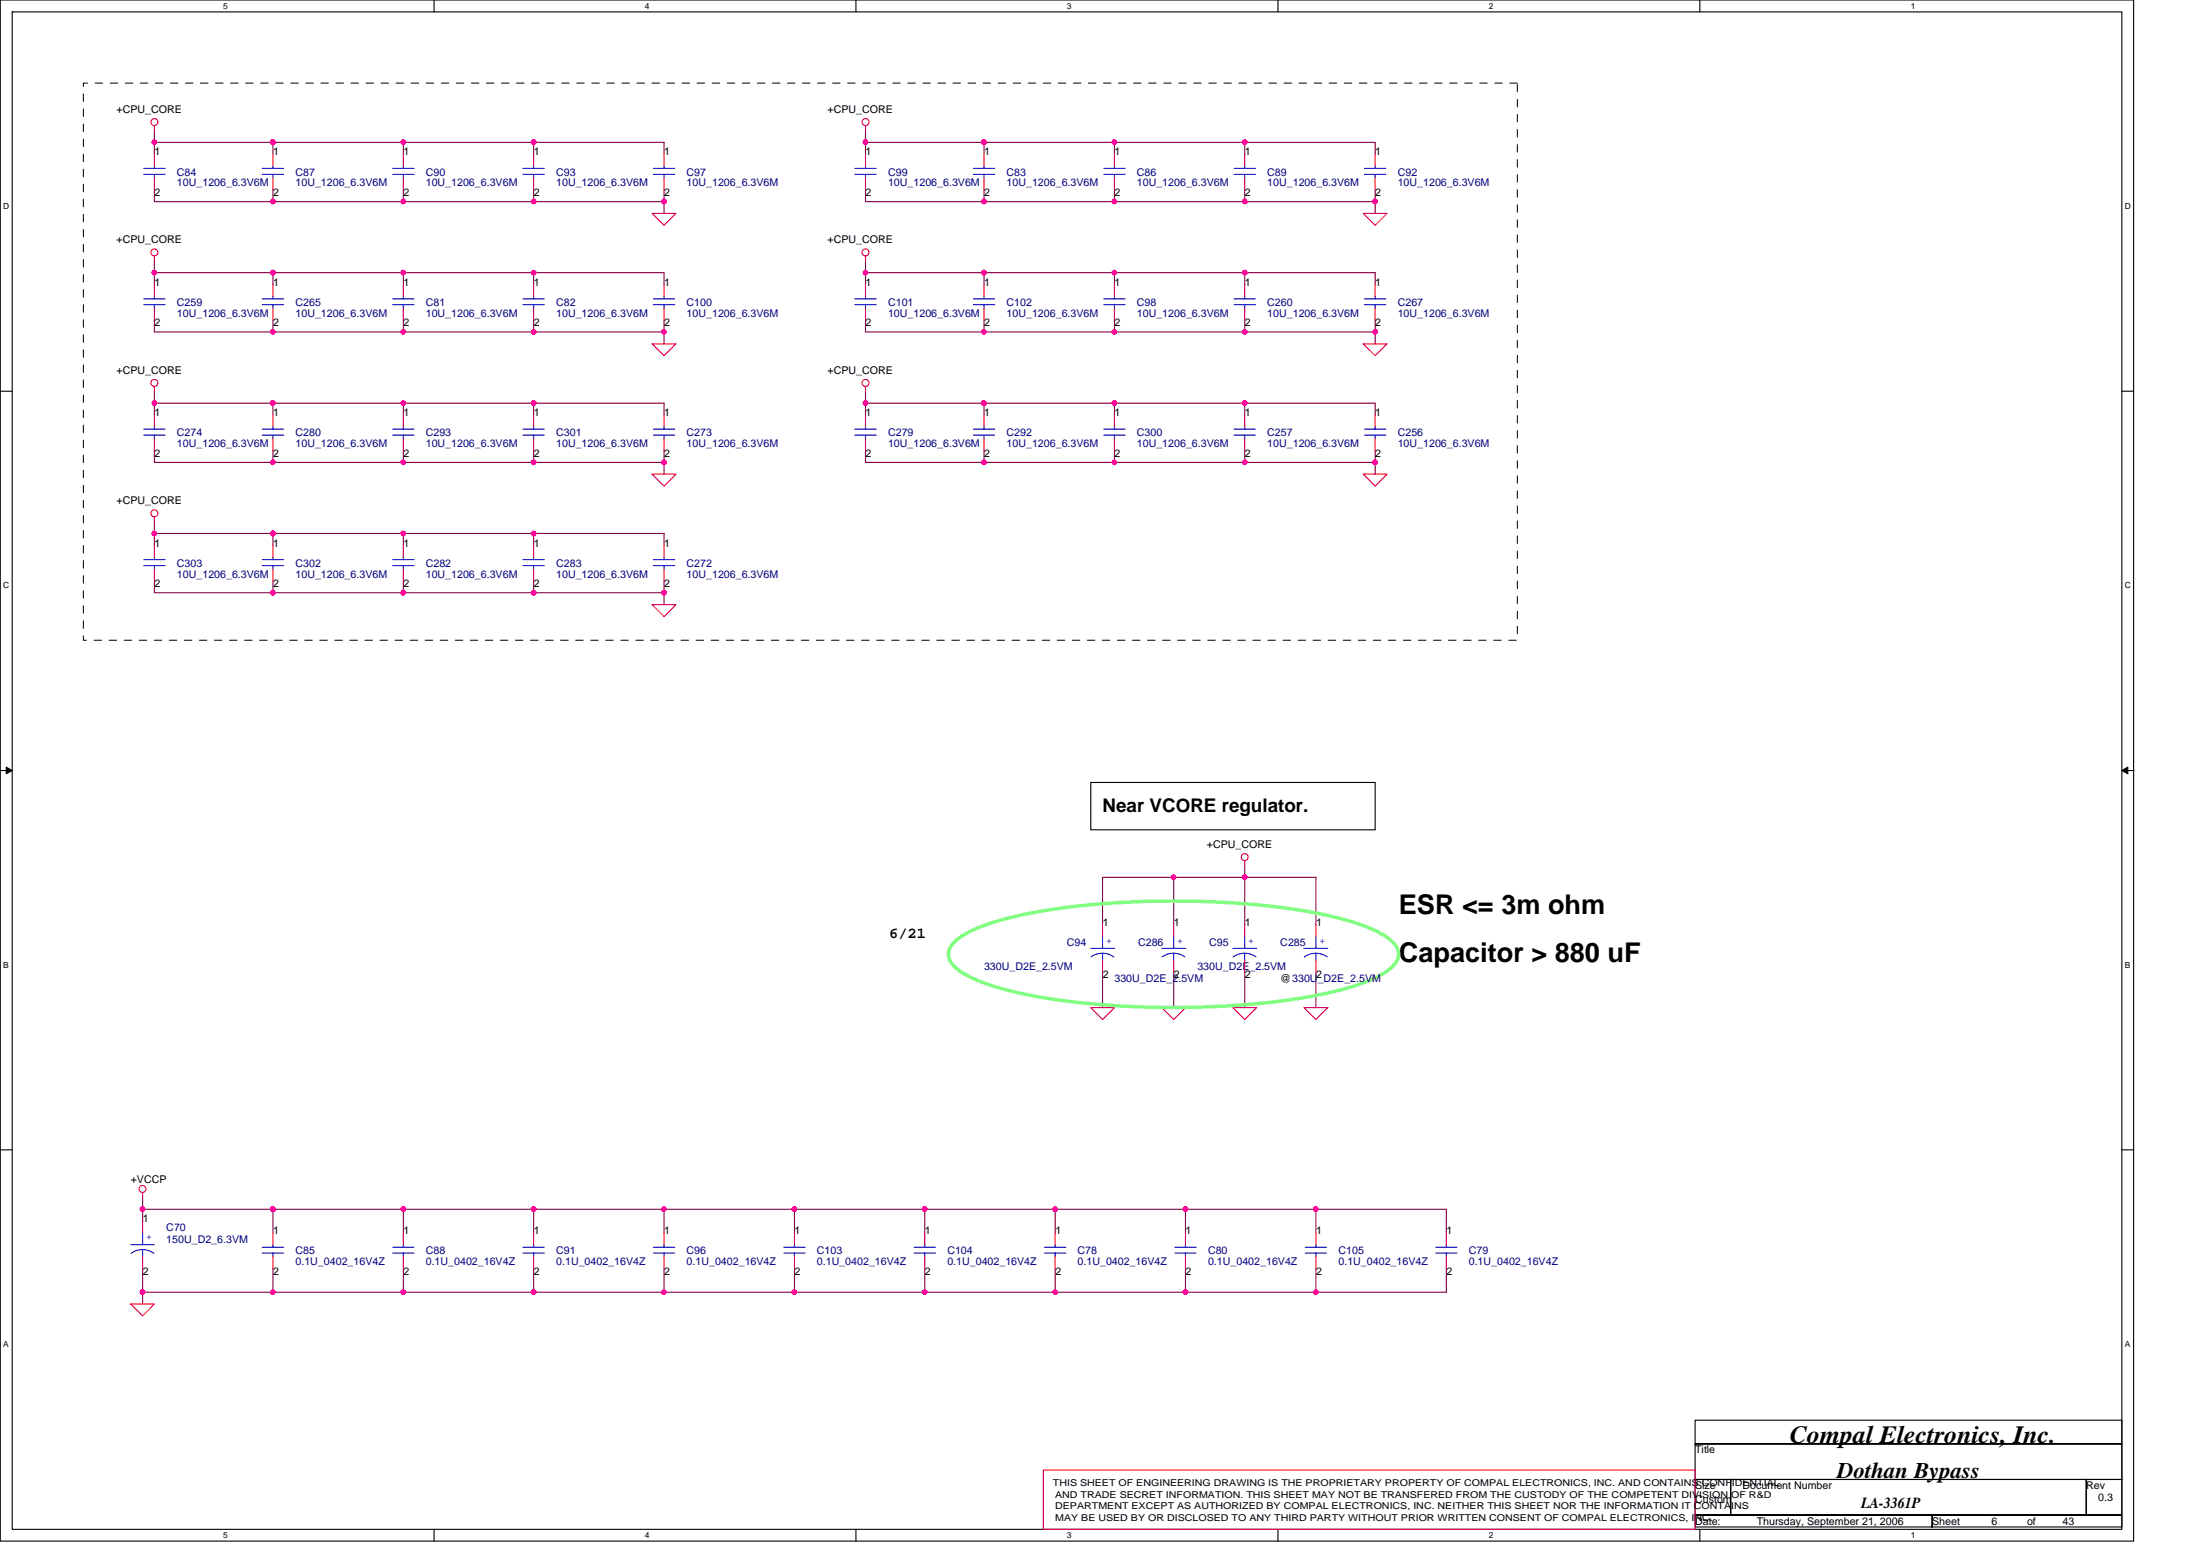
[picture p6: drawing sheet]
<svg xmlns="http://www.w3.org/2000/svg" width="297mm" height="210mm" viewBox="0 0 297 210" stroke-linecap="round" stroke-linejoin="round" font-family="sans-serif">
<path d="M0 0h288.1v208h-288.1zM1.6 1.6h284.9v204.8h-284.9z" fill="none" stroke="#000" stroke-width=".15"/>
<g fill="#fff">
<path d="M30.1 .2h.6v1.2h-.6z"/>
<path d="M30.1 206.6h.6v1.3h-.6z"/>
</g>
<path d="M58.6 0v1.6M58.6 206.4v1.6" fill="none" stroke="#000" stroke-width=".15"/>
<g fill="#fff">
<path d="M87.1 .2h.6v1.2h-.6z"/>
<path d="M87.1 206.6h.6v1.3h-.6z"/>
</g>
<path d="M115.6 0v1.6M115.6 206.4v1.6" fill="none" stroke="#000" stroke-width=".15"/>
<g fill="#fff">
<path d="M144 .2h.6v1.2h-.6z"/>
<path d="M144 206.6h.6v1.3h-.6z"/>
</g>
<path d="M172.5 0v1.6M172.5 206.4v1.6" fill="none" stroke="#000" stroke-width=".15"/>
<g fill="#fff">
<path d="M201 .2h.6v1.2h-.6z"/>
<path d="M201 206.6h.6v1.3h-.6z"/>
</g>
<path d="M229.5 0v1.6M229.5 206.4v1.6" fill="none" stroke="#000" stroke-width=".15"/>
<g fill="#fff">
<path d="M258 .2h.6v1.2h-.6z"/>
<path d="M258 206.6h.6v1.3h-.6z"/>
<path d="M.4 27.2h.8v1.3h-.8z"/>
<path d="M286.9 27.2h.8v1.3h-.8z"/>
<path d="M.4 78.4h.8v1.3h-.8z"/>
<path d="M286.9 78.4h.8v1.3h-.8z"/>
</g>
<path d="M0 52.8h1.6M286.5 52.8h1.6" fill="none" stroke="#000" stroke-width=".15"/>
<g fill="#fff">
<path d="M.4 129.6h.8v1.3h-.8z"/>
<path d="M286.9 129.6h.7v1.3h-.7z"/>
</g>
<path d="M0 104h1.6M286.5 104h1.6" fill="none" stroke="#000" stroke-width=".15"/>
<path d="M.8 103.5l.8 .5-.8 .5zM286.5 104l.8-.5v1z" fill="#000" stroke="#000" stroke-width=".14"/>
<g fill="#fff">
<path d="M.4 180.8h.8v1.3h-.8z"/>
<path d="M286.9 180.8h.7v1.3h-.7z"/>
</g>
<path d="M147.3 105.6h38.4v6.4h-38.4zM0 155.2h1.6M286.5 155.2h1.6M228.9 191.7h57.6v3.2h-57.6zM228.9 194.9h57.6v4.8h-57.6zM228.9 199.7h4.8v4.8h-4.8zM233.7 199.7h48v4.8h-48zM281.7 199.7h4.8v4.8h-4.8zM228.9 204.5h32v1.6h-32zM260.9 204.5h25.6v1.6h-25.6z" fill="none" stroke="#000" stroke-width=".15"/>
<g fill="none" stroke="#800040" stroke-width=".15">
<path d="M20.8 19.2h68.9v1.6M20.8 17.6v3.2M36.8 19.2v1.6M54.5 19.2v1.6M72 19.2v1.6M116.9 19.2h68.8v1.6M116.9 17.6v3.2M132.9 19.2v1.6M150.5 19.2v1.6M168.1 19.2v1.6M20.8 36.8h68.9v1.6M20.8 25.6v1.6h68.9"/>
<path d="M20.8 35.2v3.2M36.8 25.6v1.6M36.8 36.8v1.6M54.5 25.6v1.6M54.5 36.8v1.6M72 25.6v1.6M72 36.8v1.6M89.7 25.6v3.2M116.9 36.8h68.8v1.6M116.9 25.6v1.6h68.8M116.9 35.2v3.2M132.9 25.6v1.6"/>
<path d="M132.9 36.8v1.6M150.5 25.6v1.6M150.5 36.8v1.6M168.1 25.6v1.6M168.1 36.8v1.6M185.7 25.6v3.2M20.8 54.4h68.9v1.6M20.8 43.2v1.6h68.9M20.8 52.8v3.2M36.8 43.2v1.6M36.8 54.4v1.6M54.5 43.2v1.6"/>
<path d="M54.5 54.4v1.6M72 43.2v1.6M72 54.4v1.6M89.7 43.2v3.2M116.9 43.2v1.6h68.8M116.9 52.8v3.2M116.9 54.4h68.8v1.6M132.9 43.2v1.6M132.9 54.4v1.6M150.5 43.2v1.6M150.5 54.4v1.6M168.1 43.2v1.6"/>
<path d="M168.1 54.4v1.6M185.7 43.2v3.2M20.8 72h68.9v1.6M20.8 60.8v1.6h68.9M20.8 70.4v3.2M20.8 78.4v1.6h68.9M36.8 60.8v1.6M36.8 72v1.6M36.8 78.4v1.6M54.5 60.8v1.6M54.5 72v1.6M54.5 78.4v1.6"/>
<path d="M72 60.8v1.6M72 72v1.6M72 78.4v1.6M89.7 60.8v3.2M89.7 78.4v3.2M116.9 60.8v1.6h68.8M132.9 60.8v1.6M150.5 60.8v1.6M168.1 60.8v1.6M185.7 60.8v3.2M158.5 118.4v6.4M168.1 116.8v8"/>
<path d="M148.9 124.8v-6.4h28.8v6.4M148.9 131.2v4.8M158.5 131.2v4.8M168.1 131.2v4.8M177.7 131.2v4.8M19.3 163.2h176v3.2M19.3 161.6v3.2M19.3 171.2v4.8M36.8 163.2v3.2M36.8 171.2v3.2M54.5 163.2v3.2M54.5 171.2v3.2"/>
<path d="M72 163.2v3.2M72 171.2v3.2M89.7 163.2v3.2M89.7 171.2v3.2M107.3 163.2v3.2M107.3 171.2v3.2M124.9 163.2v3.2M124.9 171.2v3.2M142.5 163.2v3.2M142.5 171.2v3.2M160.1 163.2v3.2M160.1 171.2v3.2"/>
<path d="M177.7 163.2v3.2M177.7 171.2v3.2M195.3 171.2v3.2h-176"/>
</g>
<g fill="#f0f" stroke="#f0f" stroke-width=".15">
<circle cx="72" cy="163.2" r=".32"/>
<circle cx="142.5" cy="163.2" r=".32"/>
<circle cx="142.5" cy="174.4" r=".31"/>
<circle cx="54.4" cy="174.4" r=".31"/>
<circle cx="72" cy="72" r=".32"/>
<circle cx="72" cy="19.2" r=".32"/>
<circle cx="72.1" cy="36.8" r=".31"/>
<circle cx="132.8" cy="19.2" r=".32"/>
<circle cx="116.8" cy="19.2" r=".32"/>
<circle cx="150.5" cy="19.2" r=".32"/>
<circle cx="132.8" cy="36.8" r=".31"/>
<circle cx="160.1" cy="174.4" r=".31"/>
<circle cx="132.8" cy="54.4" r=".31"/>
<circle cx="116.8" cy="54.4" r=".31"/>
<circle cx="132.8" cy="44.8" r=".31"/>
<circle cx="150.5" cy="54.4" r=".31"/>
<circle cx="116.8" cy="36.8" r=".31"/>
<circle cx="54.4" cy="36.8" r=".31"/>
<circle cx="72.1" cy="54.4" r=".31"/>
<circle cx="168.1" cy="36.8" r=".31"/>
<circle cx="54.4" cy="19.2" r=".32"/>
<circle cx="132.8" cy="62.4" r=".31"/>
<circle cx="36.8" cy="54.4" r=".31"/>
<circle cx="20.8" cy="54.4" r=".31"/>
<circle cx="36.8" cy="72" r=".32"/>
<circle cx="36.8" cy="19.2" r=".32"/>
<circle cx="54.4" cy="54.4" r=".31"/>
<circle cx="168.1" cy="54.4" r=".31"/>
<circle cx="54.4" cy="72" r=".32"/>
<circle cx="89.6" cy="27.2" r=".32"/>
<circle cx="72" cy="27.2" r=".32"/>
<circle cx="168.1" cy="19.2" r=".32"/>
<circle cx="132.8" cy="27.2" r=".32"/>
<circle cx="20.8" cy="19.2" r=".32"/>
<circle cx="54.4" cy="80" r=".32"/>
<circle cx="20.8" cy="72" r=".32"/>
<circle cx="36.8" cy="36.8" r=".31"/>
<circle cx="20.8" cy="36.8" r=".31"/>
<circle cx="150.5" cy="36.8" r=".31"/>
<circle cx="168.1" cy="118.4" r=".31"/>
<circle cx="158.5" cy="118.4" r=".31"/>
<circle cx="185.7" cy="62.4" r=".31"/>
<circle cx="168.1" cy="62.4" r=".31"/>
<circle cx="89.6" cy="62.4" r=".31"/>
<circle cx="72.1" cy="62.4" r=".31"/>
<circle cx="36.8" cy="27.2" r=".32"/>
<circle cx="36.8" cy="174.4" r=".31"/>
<circle cx="89.6" cy="163.2" r=".32"/>
<circle cx="19.2" cy="174.4" r=".31"/>
<circle cx="36.8" cy="163.2" r=".32"/>
<circle cx="36.8" cy="80" r=".32"/>
<circle cx="150.5" cy="27.2" r=".32"/>
<circle cx="185.7" cy="27.2" r=".32"/>
<circle cx="168.1" cy="27.2" r=".32"/>
<circle cx="177.7" cy="174.4" r=".31"/>
<circle cx="54.4" cy="163.2" r=".32"/>
<circle cx="177.7" cy="163.2" r=".32"/>
<circle cx="19.2" cy="163.2" r=".32"/>
<circle cx="89.6" cy="174.4" r=".31"/>
<circle cx="160.1" cy="163.2" r=".32"/>
<circle cx="54.4" cy="62.4" r=".31"/>
<circle cx="54.4" cy="44.8" r=".31"/>
<circle cx="36.8" cy="44.8" r=".31"/>
<circle cx="150.5" cy="44.8" r=".31"/>
<circle cx="185.7" cy="44.8" r=".31"/>
<circle cx="168.1" cy="44.8" r=".31"/>
<circle cx="107.2" cy="163.2" r=".32"/>
<circle cx="36.8" cy="62.4" r=".31"/>
<circle cx="124.8" cy="163.2" r=".32"/>
<circle cx="89.6" cy="44.8" r=".31"/>
<circle cx="72.1" cy="44.8" r=".31"/>
<circle cx="107.3" cy="174.4" r=".31"/>
<circle cx="54.4" cy="27.2" r=".32"/>
<circle cx="150.5" cy="62.4" r=".31"/>
<circle cx="124.8" cy="174.4" r=".31"/>
<circle cx="72.1" cy="174.4" r=".31"/>
<circle cx="89.6" cy="80" r=".32"/>
<circle cx="72" cy="80" r=".32"/>
</g>
<g fill="none" stroke="#f00" stroke-width=".15">
<path d="M20.8 17v.6M116.9 17v.6M20.8 20.8v1.6M20.8 24v1.6M20.8 34.6v.6M20.8 38.4v1.6M36.8 20.8v1.6M36.8 24v1.6M36.8 38.4v1.6M54.5 20.8v1.6M54.5 24v1.6M54.5 38.4v1.6"/>
<path d="M72 20.8v1.6M72 24v1.6M72 38.4v1.6M88.1 28.8h3.2l-1.6 1.6zM89.7 20.8v1.6M89.7 24v1.6M89.7 38.4v1.6M116.9 20.8v1.6M116.9 24v1.6M116.9 34.6v.6M116.9 38.4v1.6M132.9 20.8v1.6"/>
<path d="M132.9 24v1.6M132.9 38.4v1.6M150.5 20.8v1.6M150.5 24v1.6M150.5 38.4v1.6M168.1 20.8v1.6M168.1 24v1.6M168.1 38.4v1.6M184.1 28.8h3.2l-1.6 1.6zM185.7 20.8v1.6M185.7 24v1.6M185.7 38.4v1.6"/>
<path d="M20.8 41.6v1.6M20.8 52.2v.6M20.8 56v1.6M20.8 59.2v1.6M36.8 41.6v1.6M36.8 56v1.6M36.8 59.2v1.6M54.5 41.6v1.6M54.5 56v1.6M54.5 59.2v1.6M72 41.6v1.6M72 56v1.6"/>
<path d="M72 59.2v1.6M88.1 46.4h3.2l-1.6 1.6zM89.7 41.6v1.6M89.7 56v1.6M89.7 59.2v1.6M116.9 41.6v1.6M116.9 52.2v.6M116.9 56v1.6M116.9 59.2v1.6M132.9 41.6v1.6M132.9 56v1.6M132.9 59.2v1.6"/>
<path d="M150.5 41.6v1.6M150.5 56v1.6M150.5 59.2v1.6M168.1 41.6v1.6M168.1 56v1.6M168.1 59.2v1.6M184.1 46.4h3.2l-1.6 1.6zM185.7 41.6v1.6M185.7 56v1.6M185.7 59.2v1.6M20.8 69.8v.6M20.8 73.6v1.6"/>
<path d="M20.8 76.8v1.6M36.8 73.6v1.6M36.8 76.8v1.6M54.5 73.6v1.6M54.5 76.8v1.6M72 73.6v1.6M72 76.8v1.6M88.1 64h3.2l-1.6 1.6zM89.7 73.6v1.6M89.7 76.8v1.6M184.1 64h3.2l-1.6 1.6zM88.1 81.6h3.2l-1.6 1.6z"/>
<path d="M168.1 116.2v.6M147.3 136h3.2l-1.6 1.6zM148.9 124.8v1.6M148.9 129.6v1.6M156.9 136h3.2l-1.6 1.6zM158.5 124.8v1.6M158.5 129.6v1.6M166.5 136h3.2l-1.6 1.6zM168.1 124.8v1.6M168.1 129.6v1.6M176.1 136h3.2l-1.6 1.6zM177.7 124.8v1.6"/>
<path d="M177.7 129.6v1.6M17.6 176h3.2l-1.5 1.6zM19.3 161v.6M19.3 164.8v1.6M19.3 169.6v1.6M36.8 166.4v1.6M36.8 169.6v1.6M54.5 166.4v1.6M54.5 169.6v1.6M72 166.4v1.6M72 169.6v1.6M89.7 166.4v1.6"/>
<path d="M89.7 169.6v1.6M107.3 166.4v1.6M107.3 169.6v1.6M124.9 166.4v1.6M124.9 169.6v1.6M142.5 166.4v1.6M142.5 169.6v1.6M160.1 166.4v1.6M160.1 169.6v1.6M177.7 166.4v1.6M177.7 169.6v1.6M195.3 166.4v1.6"/>
<path d="M195.3 169.6v1.6M140.9 198.4h88v8h-88z"/>
<circle cx="20.8" cy="16.5" r=".47"/>
<circle cx="116.9" cy="16.5" r=".47"/>
<circle cx="20.8" cy="34.1" r=".47"/>
<circle cx="116.9" cy="34.1" r=".47"/>
<circle cx="20.8" cy="51.7" r=".47"/>
<circle cx="116.9" cy="51.7" r=".47"/>
<circle cx="20.8" cy="69.3" r=".47"/>
<circle cx="168.1" cy="115.7" r=".47"/>
<circle cx="19.2" cy="160.5" r=".47"/>
</g>
<path d="M11.3 11.2h193.6v75.2h-193.6z" fill="none" stroke="#000" stroke-width=".14" stroke-dasharray="1 1 1 1 1 1 1 1"/>
<path d="M129.1 126.9a19.9 19.9 0 0 1 7.9-3.2 109.6 109.6 0 0 1 32.1-1.6 58.8 58.8 0 0 1 15.6 3.1 8.8 8.8 0 0 1 3.7 2.3 1.95 1.95 0 0 1 0 2.6 8.8 8.8 0 0 1-3.7 2.3 58.6 58.6 0 0 1-15.6 3.1 114.9 114.9 0 0 1-30.2-1.2 27.9 27.9 0 0 1-8.9-3 3.3 3.3 0 0 1-1.9-2.5l.1-.7 .3-.6z" fill="none" stroke="#80ff80" stroke-width=".47"/>
<g fill="none" stroke="#00f" stroke-width=".15">
<path d="M19.4 23.5h2.9M19.4 22.7h2.9M20.8 22.4v.3M20.8 23.5v.5M35.4 23.5h2.9M35.4 22.7h2.9M36.8 22.4v.3M36.8 23.5v.5M53 23.5h2.9M53 22.7h2.9M54.5 22.4v.3M54.5 23.5v.5"/>
<path d="M70.6 23.5h2.9M70.6 22.7h2.9M72 22.4v.3M72 23.5v.5M88.2 23.5h2.9M88.2 22.7h2.9M89.7 22.4v.3M89.7 23.5v.5M115.4 23.5h2.9M115.4 22.7h2.9M116.9 22.4v.3M116.9 23.5v.5"/>
<path d="M131.4 23.5h2.9M131.4 22.7h2.9M132.9 22.4v.3M132.9 23.5v.5M149 23.5h2.9M149 22.7h2.9M150.5 22.4v.3M150.5 23.5v.5M166.6 23.5h2.9M166.6 22.7h2.9M168.1 22.4v.3M168.1 23.5v.5"/>
<path d="M184.2 23.5h2.9M184.2 22.7h2.9M185.7 22.4v.3M185.7 23.5v.5M19.4 41.1h2.9M19.4 40.3h2.9M19.4 58.7h2.9M19.4 57.9h2.9M20.8 40v.3M20.8 41.1v.5M20.8 57.6v.3M20.8 58.7v.5"/>
<path d="M35.4 41.1h2.9M35.4 40.3h2.9M35.4 58.7h2.9M35.4 57.9h2.9M36.8 40v.3M36.8 41.1v.5M36.8 57.6v.3M36.8 58.7v.5M53 41.1h2.9M53 40.3h2.9M53 58.7h2.9M53 57.9h2.9"/>
<path d="M54.5 40v.3M54.5 41.1v.5M54.5 57.6v.3M54.5 58.7v.5M70.6 41.1h2.9M70.6 40.3h2.9M70.6 58.7h2.9M70.6 57.9h2.9M72 40v.3M72 41.1v.5M72 57.6v.3M72 58.7v.5"/>
<path d="M88.2 41.1h2.9M88.2 40.3h2.9M88.2 58.7h2.9M88.2 57.9h2.9M89.7 40v.3M89.7 41.1v.5M89.7 57.6v.3M89.7 58.7v.5M115.4 41.1h2.9M115.4 40.3h2.9M115.4 58.7h2.9M115.4 57.9h2.9"/>
<path d="M116.9 40v.3M116.9 41.1v.5M116.9 57.6v.3M116.9 58.7v.5M131.4 41.1h2.9M131.4 40.3h2.9M131.4 58.7h2.9M131.4 57.9h2.9M132.9 40v.3M132.9 41.1v.5M132.9 57.6v.3M132.9 58.7v.5"/>
<path d="M149 41.1h2.9M149 40.3h2.9M149 58.7h2.9M149 57.9h2.9M150.5 40v.3M150.5 41.1v.5M150.5 57.6v.3M150.5 58.7v.5M166.6 41.1h2.9M166.6 40.3h2.9M166.6 58.7h2.9M166.6 57.9h2.9"/>
<path d="M168.1 40v.3M168.1 41.1v.5M168.1 57.6v.3M168.1 58.7v.5M184.2 41.1h2.9M184.2 40.3h2.9M184.2 58.7h2.9M184.2 57.9h2.9M185.7 40v.3M185.7 41.1v.5M185.7 57.6v.3M185.7 58.7v.5"/>
<path d="M19.4 76.3h2.9M19.4 75.5h2.9M20.8 75.2v.3M20.8 76.3v.5M35.4 76.3h2.9M35.4 75.5h2.9M36.8 75.2v.3M36.8 76.3v.5M53 76.3h2.9M53 75.5h2.9M54.5 75.2v.3M54.5 76.3v.5"/>
<path d="M70.6 76.3h2.9M70.6 75.5h2.9M72 75.2v.3M72 76.3v.5M88.2 76.3h2.9M88.2 75.5h2.9M89.7 75.2v.3M89.7 76.3v.5M147.3 128h3.2M147.3 129.2a2.6 2.6 0 0 1 3.1 0M148.9 126.4v1.6M148.9 128.7v.9"/>
<path d="M156.9 128h3.2M156.9 129.2a2.6 2.6 0 0 1 3.1 0M158.5 126.4v1.6M158.5 128.7v.9M166.5 128h3.2M166.5 129.2a2.6 2.6 0 0 1 3.1 0M168.1 126.4v1.6M168.1 128.7v.9M176.1 128h3.2M176.1 129.2a2.6 2.6 0 0 1 3.1 0M177.7 126.4v1.6M177.7 128.7v.9"/>
<path d="M17.6 168h3.2M17.7 169.2a2.6 2.6 0 0 1 3.1 0M19.3 166.4v1.6M19.3 168.7v.9M35.4 169.1h2.9M35.4 168.4h2.9M36.8 168v.4M36.8 169.1v.5M53 169.1h2.9M53 168.4h2.9M54.5 168v.4M54.5 169.1v.5"/>
<path d="M70.6 169.1h2.9M70.6 168.4h2.9M72 168v.4M72 169.1v.5M88.2 169.1h2.9M88.2 168.4h2.9M89.7 168v.4M89.7 169.1v.5M105.8 169.1h2.9M105.8 168.4h2.9M107.3 168v.4M107.3 169.1v.5"/>
<path d="M123.4 169.1h2.9M123.4 168.4h2.9M124.9 168v.4M124.9 169.1v.5M141 169.1h2.9M141 168.4h2.9M142.5 168v.4M142.5 169.1v.5M158.6 169.1h2.9M158.6 168.4h2.9M160.1 168v.4M160.1 169.1v.5"/>
<path d="M176.2 169.1h2.9M176.2 168.4h2.9M177.7 168v.4M177.7 169.1v.5M193.8 169.1h2.9M193.8 168.4h2.9M195.3 168v.4M195.3 169.1v.5"/>
</g>
<g font-size="3.7">
<text x="188.9" y="123.4">ESR &lt;= 3m ohm</text>
<text x="188.9" y="129.8">Capacitor &gt; 880 uF</text>
</g>
<text font-size="3.3" x="241.7" y="194.7">Compal Electronics, Inc.</text>
<text font-size="3" x="248.1" y="199.6">Dothan Bypass</text>
<text font-size="2.5" x="148.9" y="109.6">Near VCORE regulator.</text>
<g font-size="2.1">
<text x="120.1" y="126.6">6/21</text>
<text x="251.3" y="203.5">LA-3361P</text>
</g>
<g font-size="1.4">
<text x="15.7" y="15.2">+CPU_CORE</text>
<text x="111.7" y="15.2">+CPU_CORE</text>
<text x="20.9" y="21">1</text>
<text x="36.9" y="21">1</text>
<text x="54.5" y="21">1</text>
<text x="72.1" y="21">1</text>
<text x="89.7" y="21">1</text>
<text x="116.9" y="21">1</text>
<text x="132.9" y="21">1</text>
<text x="150.5" y="21">1</text>
<text x="168.1" y="21">1</text>
<text x="185.7" y="21">1</text>
<text x="20.9" y="26.4">2</text>
<text x="36.9" y="26.4">2</text>
<text x="54.5" y="26.4">2</text>
<text x="72.1" y="26.4">2</text>
<text x="89.7" y="26.4">2</text>
<text x="116.9" y="26.4">2</text>
<text x="132.9" y="26.4">2</text>
<text x="150.5" y="26.4">2</text>
<text x="168.1" y="26.4">2</text>
<text x="185.7" y="26.4">2</text>
<text x="15.7" y="32.8">+CPU_CORE</text>
<text x="111.7" y="32.8">+CPU_CORE</text>
<text x="20.9" y="38.6">1</text>
<text x="36.9" y="38.6">1</text>
<text x="54.5" y="38.6">1</text>
<text x="72.1" y="38.6">1</text>
<text x="89.7" y="38.6">1</text>
<text x="116.9" y="38.6">1</text>
<text x="132.9" y="38.6">1</text>
<text x="150.5" y="38.6">1</text>
<text x="168.1" y="38.6">1</text>
<text x="185.7" y="38.6">1</text>
<text x="20.9" y="44">2</text>
<text x="36.9" y="44">2</text>
<text x="54.5" y="44">2</text>
<text x="72.1" y="44">2</text>
<text x="89.7" y="44">2</text>
<text x="116.9" y="44">2</text>
<text x="132.9" y="44">2</text>
<text x="150.5" y="44">2</text>
<text x="168.1" y="44">2</text>
<text x="185.7" y="44">2</text>
<text x="15.7" y="50.4">+CPU_CORE</text>
<text x="111.7" y="50.4">+CPU_CORE</text>
<text x="20.9" y="56.2">1</text>
<text x="36.9" y="56.2">1</text>
<text x="54.5" y="56.2">1</text>
<text x="72.1" y="56.2">1</text>
<text x="89.7" y="56.2">1</text>
<text x="116.9" y="56.2">1</text>
<text x="132.9" y="56.2">1</text>
<text x="150.5" y="56.2">1</text>
<text x="168.1" y="56.2">1</text>
<text x="185.7" y="56.2">1</text>
<text x="20.9" y="61.6">2</text>
<text x="36.9" y="61.6">2</text>
<text x="54.5" y="61.6">2</text>
<text x="72.1" y="61.6">2</text>
<text x="89.7" y="61.6">2</text>
<text x="116.9" y="61.6">2</text>
<text x="132.9" y="61.6">2</text>
<text x="150.5" y="61.6">2</text>
<text x="168.1" y="61.6">2</text>
<text x="185.7" y="61.6">2</text>
<text x="15.7" y="68">+CPU_CORE</text>
<text x="20.9" y="73.8">1</text>
<text x="36.9" y="73.8">1</text>
<text x="54.5" y="73.8">1</text>
<text x="72.1" y="73.8">1</text>
<text x="89.7" y="73.8">1</text>
<text x="20.9" y="79.2">2</text>
<text x="36.9" y="79.2">2</text>
<text x="54.5" y="79.2">2</text>
<text x="72.1" y="79.2">2</text>
<text x="89.7" y="79.2">2</text>
<text x="162.9" y="114.4">+CPU_CORE</text>
<text x="148.9" y="125">1</text>
<text x="158.5" y="125">1</text>
<text x="168.1" y="125">1</text>
<text x="177.7" y="125">1</text>
<text x="148.9" y="132">2</text>
<text x="158.5" y="132">2</text>
<text x="168.1" y="132">2</text>
<text x="172.9" y="132.5">@330U_D2E_2.5VM</text>
<text x="177.7" y="132">2</text>
<text x="17.6" y="159.7">+VCCP</text>
<text x="19.3" y="165">1</text>
<text x="36.9" y="166.6">1</text>
<text x="54.5" y="166.6">1</text>
<text x="72.1" y="166.6">1</text>
<text x="89.7" y="166.6">1</text>
<text x="107.3" y="166.6">1</text>
<text x="124.9" y="166.6">1</text>
<text x="142.5" y="166.6">1</text>
<text x="160.1" y="166.6">1</text>
<text x="177.7" y="166.6">1</text>
<text x="195.3" y="166.6">1</text>
<text x="19.3" y="172">2</text>
<text x="36.9" y="172">2</text>
<text x="54.5" y="172">2</text>
<text x="72.1" y="172">2</text>
<text x="89.7" y="172">2</text>
<text x="107.3" y="172">2</text>
<text x="124.9" y="172">2</text>
<text x="142.5" y="172">2</text>
<text x="160.1" y="172">2</text>
<text x="177.7" y="172">2</text>
<text x="195.3" y="172">2</text>
<text x="228.9" y="196.2">Title</text>
<text x="228.9" y="202.9">Custom</text>
<text x="228.9" y="201">Size</text>
<text x="235.3" y="201">Document Number</text>
<text x="281.7" y="201">Rev</text>
<text x="283.3" y="202.6">0.3</text>
<text x="228.9" y="205.8">Date:</text>
<text x="237.2" y="205.8">Thursday, September 21, 2006</text>
<text x="260.9" y="205.8">Sheet</text>
<text x="268.9" y="205.8">6</text>
<text x="273.7" y="205.8">of</text>
<text x="278.5" y="205.8">43</text>
</g>
<g font-size="1.4" fill="#000080">
<text x="23.9" y="23.7">C84</text>
<text x="39.9" y="23.7">C87</text>
<text x="57.5" y="23.7">C90</text>
<text x="75.1" y="23.7">C93</text>
<text x="92.7" y="23.7">C97</text>
<text x="119.9" y="23.7">C99</text>
<text x="135.9" y="23.7">C83</text>
<text x="153.5" y="23.7">C86</text>
<text x="171.1" y="23.7">C89</text>
<text x="188.7" y="23.7">C92</text>
<text x="23.9" y="25.1">10U_1206_6.3V6M</text>
<text x="39.9" y="25.1">10U_1206_6.3V6M</text>
<text x="57.5" y="25.1">10U_1206_6.3V6M</text>
<text x="75.1" y="25.1">10U_1206_6.3V6M</text>
<text x="92.7" y="25.1">10U_1206_6.3V6M</text>
<text x="119.9" y="25.1">10U_1206_6.3V6M</text>
<text x="135.9" y="25.1">10U_1206_6.3V6M</text>
<text x="153.5" y="25.1">10U_1206_6.3V6M</text>
<text x="171.1" y="25.1">10U_1206_6.3V6M</text>
<text x="188.7" y="25.1">10U_1206_6.3V6M</text>
<text x="23.9" y="41.3">C259</text>
<text x="39.9" y="41.3">C265</text>
<text x="57.5" y="41.3">C81</text>
<text x="75.1" y="41.3">C82</text>
<text x="92.7" y="41.3">C100</text>
<text x="119.9" y="41.3">C101</text>
<text x="135.9" y="41.3">C102</text>
<text x="153.5" y="41.3">C98</text>
<text x="171.1" y="41.3">C260</text>
<text x="188.7" y="41.3">C267</text>
<text x="23.9" y="42.7">10U_1206_6.3V6M</text>
<text x="39.9" y="42.7">10U_1206_6.3V6M</text>
<text x="57.5" y="42.7">10U_1206_6.3V6M</text>
<text x="75.1" y="42.7">10U_1206_6.3V6M</text>
<text x="92.7" y="42.7">10U_1206_6.3V6M</text>
<text x="119.9" y="42.7">10U_1206_6.3V6M</text>
<text x="135.9" y="42.7">10U_1206_6.3V6M</text>
<text x="153.5" y="42.7">10U_1206_6.3V6M</text>
<text x="171.1" y="42.7">10U_1206_6.3V6M</text>
<text x="188.7" y="42.7">10U_1206_6.3V6M</text>
<text x="23.9" y="58.9">C274</text>
<text x="39.9" y="58.9">C280</text>
<text x="57.5" y="58.9">C293</text>
<text x="75.1" y="58.9">C301</text>
<text x="92.7" y="58.9">C273</text>
<text x="119.9" y="58.9">C279</text>
<text x="135.9" y="58.9">C292</text>
<text x="153.5" y="58.9">C300</text>
<text x="171.1" y="58.9">C257</text>
<text x="188.7" y="58.9">C256</text>
<text x="23.9" y="60.3">10U_1206_6.3V6M</text>
<text x="39.9" y="60.3">10U_1206_6.3V6M</text>
<text x="57.5" y="60.3">10U_1206_6.3V6M</text>
<text x="75.1" y="60.3">10U_1206_6.3V6M</text>
<text x="92.7" y="60.3">10U_1206_6.3V6M</text>
<text x="119.9" y="60.3">10U_1206_6.3V6M</text>
<text x="135.9" y="60.3">10U_1206_6.3V6M</text>
<text x="153.5" y="60.3">10U_1206_6.3V6M</text>
<text x="171.1" y="60.3">10U_1206_6.3V6M</text>
<text x="188.7" y="60.3">10U_1206_6.3V6M</text>
<text x="23.9" y="76.5">C303</text>
<text x="23.9" y="78">10U_1206_6.3V6M</text>
<text x="39.9" y="76.5">C302</text>
<text x="39.9" y="78">10U_1206_6.3V6M</text>
<text x="57.5" y="76.5">C282</text>
<text x="57.5" y="78">10U_1206_6.3V6M</text>
<text x="75.1" y="76.5">C283</text>
<text x="75.1" y="78">10U_1206_6.3V6M</text>
<text x="92.7" y="76.5">C272</text>
<text x="92.7" y="78">10U_1206_6.3V6M</text>
<text x="132.9" y="130.9">330U_D2E_2.5VM</text>
<text x="144.1" y="127.7">C94</text>
<text x="153.7" y="127.7">C286</text>
<text x="161.7" y="130.9">330U_D2E_2.5VM</text>
<text x="163.3" y="127.7">C95</text>
<text x="172.9" y="127.7">C285</text>
<text x="150.5" y="132.5">330U_D2E_2.5VM</text>
<text x="22.5" y="166.1">C70</text>
<text x="22.5" y="167.7">150U_D2_6.3VM</text>
<text x="39.9" y="169.3">C85</text>
<text x="39.9" y="170.8">0.1U_0402_16V4Z</text>
<text x="57.5" y="169.3">C88</text>
<text x="57.5" y="170.8">0.1U_0402_16V4Z</text>
<text x="75.1" y="169.3">C91</text>
<text x="75.1" y="170.8">0.1U_0402_16V4Z</text>
<text x="92.7" y="169.3">C96</text>
<text x="92.7" y="170.8">0.1U_0402_16V4Z</text>
<text x="110.3" y="169.3">C103</text>
<text x="110.3" y="170.8">0.1U_0402_16V4Z</text>
<text x="127.9" y="169.3">C104</text>
<text x="127.9" y="170.8">0.1U_0402_16V4Z</text>
<text x="145.5" y="169.3">C78</text>
<text x="145.5" y="170.8">0.1U_0402_16V4Z</text>
<text x="163.1" y="169.3">C80</text>
<text x="163.1" y="170.8">0.1U_0402_16V4Z</text>
<text x="180.7" y="169.3">C105</text>
<text x="180.7" y="170.8">0.1U_0402_16V4Z</text>
<text x="198.3" y="169.3">C79</text>
<text x="198.3" y="170.8">0.1U_0402_16V4Z</text>
</g>
<g font-size="1.4" fill="#00f">
<text x="149.3" y="127.4">+</text>
<text x="158.9" y="127.4">+</text>
<text x="168.5" y="127.4">+</text>
<text x="178.2" y="127.4">+</text>
<text x="19.7" y="167.4">+</text>
</g>
<g font-size="1.3">
<text x="142.2" y="200.5">THIS SHEET OF ENGINEERING DRAWING IS THE PROPRIETARY PROPERTY OF COMPAL ELECTRONICS, INC. AND CONTAINS CONFIDENTIAL</text>
<text x="142.5" y="202.1">AND TRADE SECRET INFORMATION. THIS SHEET MAY NOT BE TRANSFERED FROM THE CUSTODY OF THE COMPETENT DIVISION OF R&amp;D</text>
<text x="142.5" y="203.7">DEPARTMENT EXCEPT AS AUTHORIZED BY COMPAL ELECTRONICS, INC. NEITHER THIS SHEET NOR THE INFORMATION IT CONTAINS</text>
<text x="142.5" y="205.3">MAY BE USED BY OR DISCLOSED TO ANY THIRD PARTY WITHOUT PRIOR WRITTEN CONSENT OF COMPAL ELECTRONICS, INC.</text>
</g>
<g font-size="1.1">
<text x="30.1" y="1.2">5</text>
<text x="87.1" y="1.2">4</text>
<text x="144" y="1.2">3</text>
<text x="201" y="1.2">2</text>
<text x="258" y="1.2">1</text>
<text x=".4" y="28.2">D</text>
<text x="286.9" y="28.2">D</text>
<text x=".4" y="79.4">C</text>
<text x="286.9" y="79.4">C</text>
<text x=".4" y="130.6">B</text>
<text x="286.9" y="130.6">B</text>
<text x=".4" y="181.8">A</text>
<text x="286.9" y="181.8">A</text>
<text x="30.1" y="207.6">5</text>
<text x="87.1" y="207.6">4</text>
<text x="144" y="207.6">3</text>
<text x="201" y="207.6">2</text>
<text x="258" y="207.6">1</text>
</g>
</svg>
